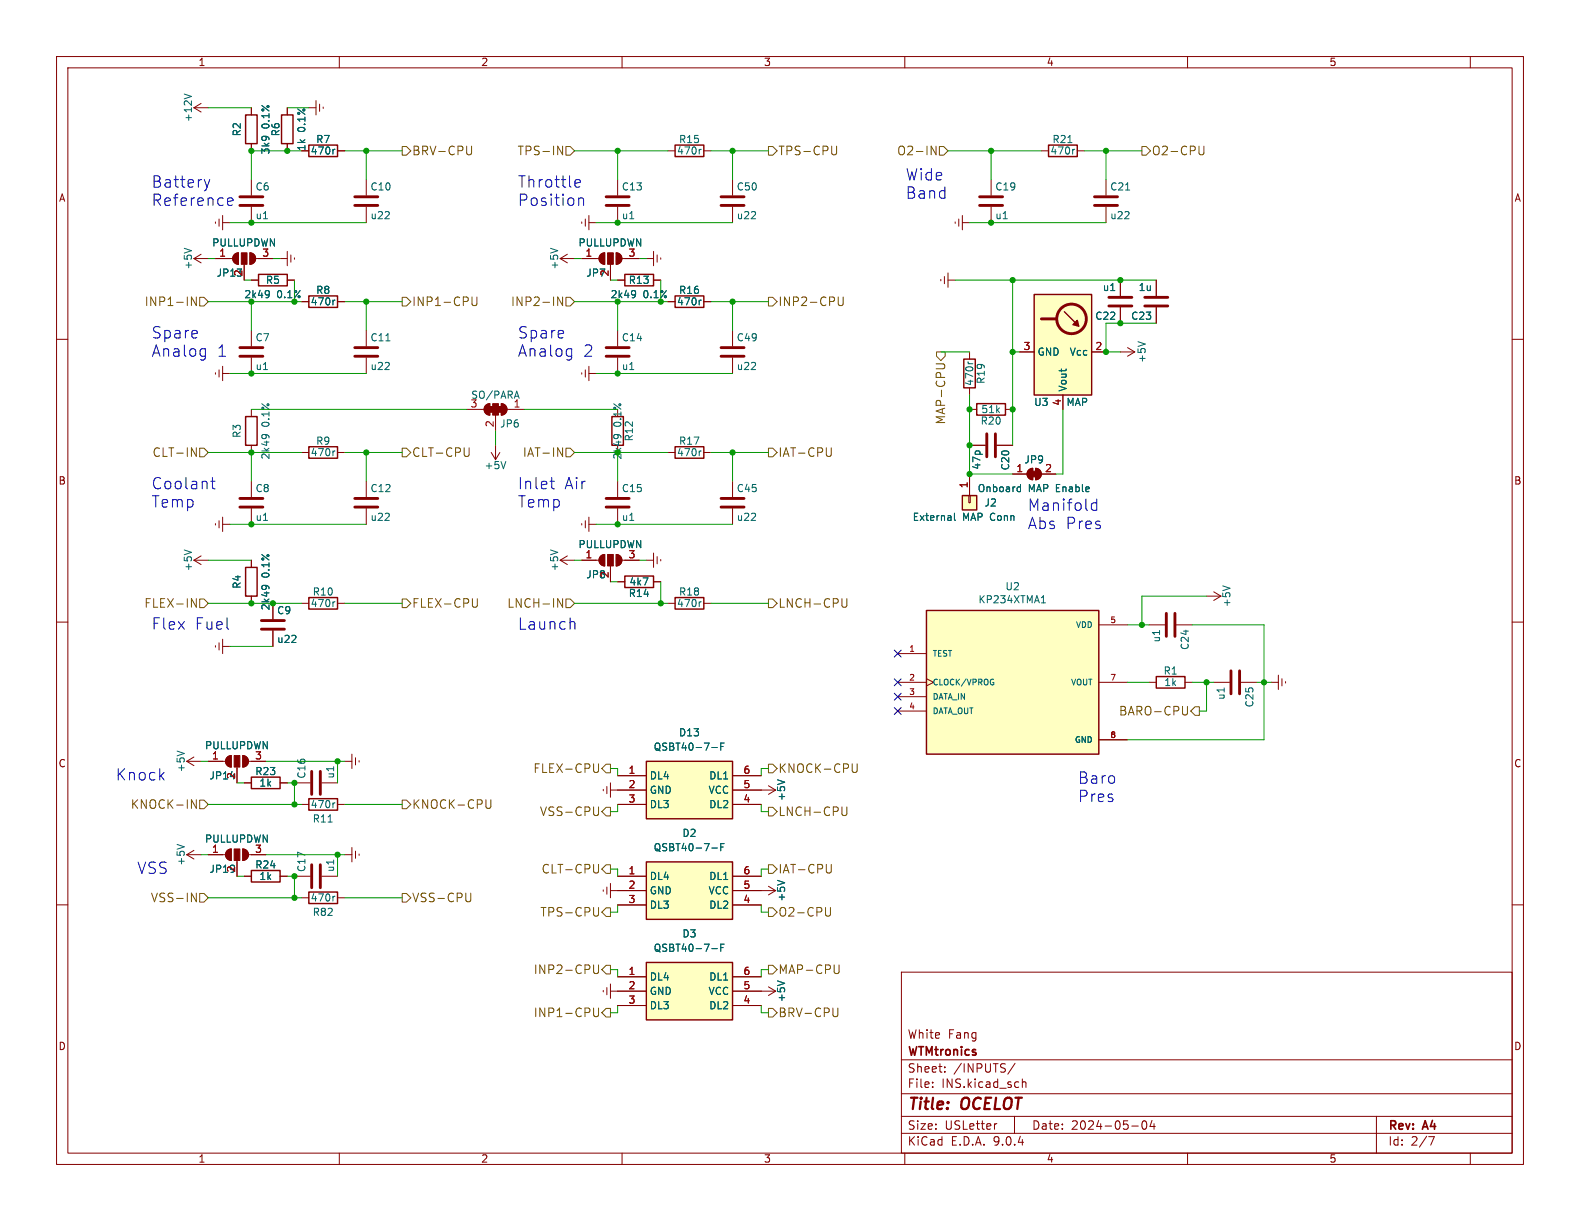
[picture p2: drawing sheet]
<svg xmlns="http://www.w3.org/2000/svg" width="279mm" height="216mm" viewBox="0 0 279 216" stroke-linecap="round" stroke-linejoin="round" font-family="sans-serif">
<g fill="none" stroke="#840000" stroke-width=".18">
<path d="M10 10h259.4v195.9h-259.4zM12 12h255.4v191.9h-255.4zM60 10v2M110 10v2M160 10v2M210 10v2M260 10v2M118.1 26.7h1.3M124.5 26.7h1.2M44.4 49.5h1.3M50.8 49.5h1.3M204.5 49.5v2.8"/>
<path d="M204.5 54.4v2.8M10 60h2M267.4 60h2M10 110h2M267.4 110h2M203.2 120.7h1.3M209.5 120.7h1.3M52.1 154.9h2.8M53.3 158.8h1.3M56.9 154.9h2.8M59.7 158.8h1.3M61 151.1h1.2"/>
<path d="M62.2 149.9v2.5M62.9 150.5v1.3M63.5 151v.3M10 160h2M159.4 171.9h108v32h-108zM267.4 160h2M159.4 197.4h108M159.4 193.4h108M159.4 187.4h108M164.9 192.1v.2M164.9 191.4v.1M167.1 189.4v.2"/>
<path d="M167.1 188.7v.1M176.3 198.7l-.3 .1M179.4 197.4v3M179.5 188l-1.3 1.9M180.8 190.8v1.5M180.8 191.4l.2-.1 .4 .1v.9M200.1 199.1h1.2M202.1 198.3l.2-.1a.81 .81 0 0 1 .6 .6 .81 .81 0 0 1-.3 .8l-.2 .1a.81 .81 0 0 1-.3-1.4zM203.7 198.1l-.3 1.1h.9M204.1 198.7v1M243.4 197.4v6.5M60 203.9v2"/>
<path d="M110 203.9v2M159.4 200.4h108M160 203.9v2M210 203.9v2M252.6 201h1l-.6 1.5M260 203.9v2"/>
</g>
<path d="M202.4 54.1h4.1M202.4 52.6h4.1M55.1 152.9v4.1M56.6 152.9v4.1" fill="none" stroke="#840000" stroke-width=".51"/>
<path d="M119.4 25.7h5.1v2h-5.1zM45.7 48.5h5.1v2h-5.1zM108.2 73.7h2v5h-2zM204.5 119.6h5v2.1h-5zM54.6 157.7h5.1v2.1h-5.1z" fill="none" stroke="#840000" stroke-width=".25"/>
<path d="M124 26.4l-.2 .1M47.4 51.4l.2 .1a1.07 1.07 0 0 1-.2 1M47.6 51.9l-.2 .3M109.1 76.8l.2 .3M109.7 77a.99 .99 0 0 0-1.1 0l-.1 .1M59.2 158.5h-.2" fill="none" stroke="#006464" stroke-width=".18"/>
<path d="M163.8 108h30.5v25.4h-30.5z" fill="#ffffc2"/>
<path d="M163.8 108h30.5v25.4h-30.5z" fill="none" stroke="#840000" stroke-width=".25"/>
<path d="M158.7 115.6h5.1M194.3 110.5h5.1M158.7 120.7h5.1M158.7 123.2h5.1M158.7 125.7h5.1M163.8 120l1.3 .7-1.3 .6M194.3 120.7h5.1M194.3 130.8h5.1" fill="none" stroke="#840000" stroke-width=".18"/>
<path d="M184.1 106.6h.8M184.4 105.5l.1-.2v1.3M175.5 120.7h.2v.3l-.2 .1M175.6 120.1h.1" fill="none" stroke="#006464" stroke-width=".18"/>
<path d="M170.2 87.6h2.5v2.6h-2.5z" fill="#ffffc2"/>
<path d="M170.2 87.6h2.5v2.6h-2.5zM54.6 141.2h5.1v2.1h-5.1z" fill="none" stroke="#840000" stroke-width=".25"/>
<path d="M171.3 87.6h.3v1.3h-.3zM171.4 83.8v3.8M179.1 83.8h2.5M181.9 83.1l.7-.3v2a1.02 1.02 0 0 1-.9-.6 1.02 1.02 0 0 1 .2-1.1zM183.1 82.8a1.02 1.02 0 0 1 1 1 1.02 1.02 0 0 1-1 1zM184.1 83.8h2.6M53.3 142.2h1.3M59.7 142.2h1.3" fill="none" stroke="#840000" stroke-width=".18"/>
<path d="M168.8 90.7v1.1l.2 .2M180.1 86.1l.4 .1M180.5 85.7v1.2M180.5 86.9h-.4M58 145.4h.8M59.2 142h-.2" fill="none" stroke="#006464" stroke-width=".18"/>
<g fill="#840000" stroke="#840000" stroke-width=".18">
<path d="M182.4 83.3h1v1h-1z"/>
<path d="M181.9 83.1l.7-.3v2a1.02 1.02 0 0 1-.9-.6 1.02 1.02 0 0 1 .2-1.1z"/>
<path d="M183.1 82.8a1.02 1.02 0 0 1 1 1 1.02 1.02 0 0 1-1 1z"/>
</g>
<path d="M114.3 152.4h15.2v10.2h-15.2z" fill="#ffffc2"/>
<path d="M119.4 79h5.1v2h-5.1zM114.3 152.4h15.2v10.2h-15.2z" fill="none" stroke="#840000" stroke-width=".25"/>
<g fill="none" stroke="#840000" stroke-width=".18">
<path d="M118.1 80h1.3M124.5 80h1.2M203.2 110.5h2.8M208 110.5h2.8M213.4 105.4h2.5M214.6 104.6l1.3 .8M215.9 105.4l-1.3 .8M109.2 154.9h5.1M109.2 157.5h5.1M129.5 154.9h5.1M129.5 157.5h5.1M109.2 160h5.1"/>
<path d="M129.5 160h5.1"/>
</g>
<path d="M124 79.7l-.2 .1M216.2 103.6l1.3 .4M125.9 150h.9M127.5 149.8h.4M128.1 149.2h-.6v1.2" fill="none" stroke="#006464" stroke-width=".18"/>
<path d="M206.2 108.5v4M207.8 108.5v4" fill="none" stroke="#840000" stroke-width=".51"/>
<path d="M114.3 134.6h15.2v10.2h-15.2z" fill="#ffffc2"/>
<path d="M114.3 134.6h15.2v10.2h-15.2z" fill="none" stroke="#840000" stroke-width=".25"/>
<g fill="none" stroke="#840000" stroke-width=".18">
<path d="M109.2 137.2h5.1M109.2 139.7h5.1M129.5 137.2h5.1M129.5 139.7h5.1M106.7 157.4v.2M107.3 156.8v1.3M107.9 157.5h1.3M107.9 156.2v2.6M109.2 142.2h5.1M129.5 142.2h5.1M106.7 175.1v.3M107.3 174.6v1.3"/>
<path d="M107.9 174v2.5M107.9 175.3h1.3"/>
</g>
<path d="M125.9 132.2h.9M127.5 132h.4M128.1 131.4h-.6v1.3" fill="none" stroke="#006464" stroke-width=".18"/>
<path d="M114.3 170.2h15.2v10.1h-15.2z" fill="#ffffc2"/>
<path d="M119.4 52.3h5.1v2.1h-5.1zM43.4 73.7h2.1v5h-2.1zM54.6 79h5.1v2h-5.1zM170.4 63.5h2.1v5.1h-2.1zM172.7 71.4h5.1v2h-5.1zM43.4 100.3h2.1v5.1h-2.1zM54.6 105.7h5.1v2h-5.1zM110.5 101.9h5.1v2h-5.1zM119.4 105.7h5.1v2h-5.1zM44.4 137.4h5.1v2h-5.1zM44.4 153.9h5.1v2.1h-5.1zM114.3 170.2h15.2v10.1h-15.2z" fill="none" stroke="#840000" stroke-width=".25"/>
<g fill="none" stroke="#840000" stroke-width=".18">
<path d="M102.9 39.2v.3M103.5 38.7v1.3M104.1 39.4h1.3M104.1 38.1v2.5M109.2 31.8v2.7M109.2 36.6v2.8M129.5 31.8v2.7M129.5 36.6v2.8M168.9 39.2v.3M169.5 38.7v1.3M170.2 39.4h1.2M170.2 38.1v2.5"/>
<path d="M34.3 45.7l1.3 .8M34.3 45.7h2.5M35.6 45l-1.3 .7M44.4 58.4v2.8M64.8 58.4v2.8M109.2 58.4v2.8M114.3 45.7h1.3M115.6 44.5v2.5M116.2 45.1v1.3M116.8 45.6v.2M118.1 53.3h1.3M124.5 53.3h1.2"/>
<path d="M129.5 58.4v2.8M166.4 49.4v.3M167 48.9v1.3M167.6 49.5h1.3M167.6 48.3v2.5M38.1 65.9v.3M38.7 65.4v1.3M39.4 64.8v2.5M39.4 66h1.2M44.4 63.2v2.8M44.4 72.4v1.3M44.4 78.7v1.3"/>
<path d="M64.8 63.2v2.8M82.5 72.4h3.1M85.9 71.7l.7-.3v2a1.02 1.02 0 0 1-.9-.6 1.02 1.02 0 0 1 .2-1.1zM87.6 73.4v2.8M87.6 78.7v2.6M88.6 71.4a1.02 1.02 0 0 1 1.1 1 1.02 1.02 0 0 1-1.1 1zM89.7 72.4h3M102.9 65.9v.3M103.5 65.4v1.3M104.1 64.8v2.5M104.1 66h1.3M109.2 63.2v2.8"/>
<path d="M129.5 63.2v2.8M171.4 72.4h1.3M171.4 78.7h2.8M171.4 62.2v1.3M171.4 68.6v1.3M176.3 78.7h2.8M177.8 72.4h1.3M34.3 99.1h2.5M34.3 99.1l1.3 .7M35.6 98.3l-1.3 .8M38.1 92.6v.2M38.7 92.1v1.2"/>
<path d="M39.4 91.4v2.6M39.4 92.7h1.2M44.4 85.1v2.8M44.4 89.9v2.8M44.4 99.1v1.2M53.3 80h1.3M59.7 80h1.3M64.8 85.1v2.8M64.8 89.9v2.8M86.9 80l.7 1.3M88.4 80l-.8 1.3M99.1 99.1l1.2 .7"/>
<path d="M99.1 99.1h2.5M100.3 98.3l-1.2 .8M102.9 99.1h3M102.9 92.6v.2M103.5 92.1v1.2M104.1 92.7h1.3M104.1 91.4v2.6M106.2 98.3l.7-.3v2.1a1.02 1.02 0 0 1-.9-.7 1.02 1.02 0 0 1 .2-1.1zM109 98a1.02 1.02 0 0 1 1 1.1 1.02 1.02 0 0 1-1 1zM110 99.1h3M114.3 99.1h1.3M115.6 97.8v2.5"/>
<path d="M116.2 98.4v1.3M116.8 98.9v.3M129.5 85.1v2.8M129.5 89.9v2.8M38.1 114.2v.2M38.7 113.7v1.2M39.4 114.3h1.2M39.4 113v2.6M44.4 105.4v1.3M53.3 106.7h1.3M59.7 106.7h1.3M107.9 100.1v2.8"/>
<path d="M109.2 102.9h1.3M115.6 102.9h1.2M118.1 106.7h1.3M124.5 106.7h1.2M226.1 119.4v2.5M33 134.6l1.3 .8M33 134.6h2.6M34.3 133.9l-1.3 .7M36.8 134.6h3.1M40.2 133.9l.7-.3v2a1.02 1.02 0 0 1-.9-.6 1.02 1.02 0 0 1 .2-1.1zM41.9 135.6v2.8M42.9 133.6a1.02 1.02 0 0 1 1 1 1.02 1.02 0 0 1-1 1z"/>
<path d="M43.2 138.4h1.2M43.9 134.6h3.1M49.5 138.4h1.3M106.7 139.6v.2M107.3 139.1v1.2M107.9 139.7h1.3M107.9 138.4v2.6M134.6 139.7h2.6M135.9 138.9l1.3 .8M137.2 139.7l-1.3 .8M214.6 120.7h2.8M219.5 120.7h2.7"/>
<path d="M224.8 120.7h1.3M226.7 120v1.3M227.3 120.5v.3M36.8 151.1h3.1M40.2 150.4l.7-.3v2a1.02 1.02 0 0 1-.9-.6 1.02 1.02 0 0 1 .2-1.1zM41.9 152.1v2.8M42.9 150.1a1.02 1.02 0 0 1 1 1 1.02 1.02 0 0 1-1 1zM43.2 154.9h1.2M43.9 151.1h3.1M49.5 154.9h1.3M134.6 157.5h2.6M135.9 156.7l1.3 .8"/>
<path d="M137.2 157.5l-1.3 .7M109.2 172.7h5.1M109.2 175.3h5.1M109.2 177.8h5.1M129.5 172.7h5.1M129.5 175.3h7.7M129.5 177.8h5.1M135.9 174.5l1.3 .8M137.2 175.3l-1.3 .7"/>
</g>
<g fill="none" stroke="#006464" stroke-width=".18">
<path d="M32.6 43.9l1.3 .4M124 53.1h-.2M46.8 76.8l.3 .3M47.4 77a.99 .99 0 0 0-1 0l-.1 .1M59.2 79.7l-.2 .1M68.2 60.3h.8M91.4 69.2l.4 1.2M171.2 64v.2M32.6 97.2l1.3 .5M89.4 81.6l-.4 1.3M97.4 97.2l1.2 .5M46.8 103.5l.3 .2"/>
<path d="M47.4 103.7a.99 .99 0 0 0-1-.1l-.1 .1M59.2 106.4l-.2 .1M124 106.4l-.2 .1M31.3 132.8l1.3 .4M137.5 137.9l1.3 .4M137.5 155.7l1.3 .4M125.9 167.7h.9M127.5 167.6h.4M128.1 166.9h-.6v1.3M137.5 173.4l1.3 .5"/>
</g>
<g fill="#840000" stroke="#840000" stroke-width=".18">
<path d="M88.1 71.9h.5v1h-.5z"/>
<path d="M88.6 71.4a1.02 1.02 0 0 1 1.1 1 1.02 1.02 0 0 1-1.1 1z"/>
<path d="M87.1 71.4h1v2h-1z"/>
<path d="M86.6 71.9h.5v1h-.5z"/>
<path d="M85.9 71.7l.7-.3v2a1.02 1.02 0 0 1-.9-.6 1.02 1.02 0 0 1 .2-1.1z"/>
<path d="M106.2 98.3l.7-.3v2.1a1.02 1.02 0 0 1-.9-.7 1.02 1.02 0 0 1 .2-1.1z"/>
<path d="M107.4 98h1.1v2.1h-1.1z"/>
<path d="M109 98a1.02 1.02 0 0 1 1 1.1 1.02 1.02 0 0 1-1 1z"/>
<path d="M40.2 150.4l.7-.3v2a1.02 1.02 0 0 1-.9-.6 1.02 1.02 0 0 1 .2-1.1z"/>
<path d="M41.4 150.1h1v2h-1z"/>
<path d="M42.9 150.1a1.02 1.02 0 0 1 1 1 1.02 1.02 0 0 1-1 1z"/>
<path d="M40.2 133.9l.7-.3v2a1.02 1.02 0 0 1-.9-.6 1.02 1.02 0 0 1 .2-1.1z"/>
<path d="M41.4 133.6h1v2h-1z"/>
<path d="M42.9 133.6a1.02 1.02 0 0 1 1 1 1.02 1.02 0 0 1-1 1z"/>
</g>
<g fill="none" stroke="#840000" stroke-width=".51">
<path d="M107.2 34.8h4.1M107.2 36.3h4.1M127.5 34.8h4.1M127.5 36.3h4.1M42.4 61.5h4.1M42.4 63h4.1M62.7 61.5h4.1M62.7 63h4.1M107.2 61.5h4.1M107.2 63h4.1M127.5 61.5h4.1M127.5 63h4.1"/>
<path d="M174.5 76.7v4.1M176 76.7v4.1M42.4 88.1h4.1M42.4 89.7h4.1M62.7 88.1h4.1M62.7 89.7h4.1M127.5 88.1h4.1M127.5 89.7h4.1M217.7 118.6v4.1M219.2 118.6v4.1"/>
</g>
<path d="M182.9 52.1h10.1v17.8h-10.1z" fill="#ffffc2"/>
<path d="M43.4 20.3h2.1v5.1h-2.1zM49.8 20.3h2v5.1h-2zM54.6 25.7h5.1v2h-5.1zM185.4 25.7h5.1v2h-5.1zM54.6 52.3h5.1v2.1h-5.1zM110.5 48.5h5.1v2h-5.1zM182.9 52.1h10.1v17.8h-10.1zM188.2 55.1l2.6 2.6" fill="none" stroke="#840000" stroke-width=".25"/>
<g fill="none" stroke="#840000" stroke-width=".51">
<path d="M42.4 34.8h4.1M42.4 36.3h4.1M62.7 34.8h4.1M62.7 36.3h4.1M173.2 34.8h4.1M173.2 36.3h4.1M193.5 34.8h4.1M193.5 36.3h4.1M184.1 56.4h2.6M196.1 54.1h4.1M196.1 52.6h4.1M107.2 88.1h4.1"/>
<path d="M107.2 89.7h4.1M46.2 109.7h4.1M46.2 111.3h4.1M55.1 136.4v4.1M56.6 136.4v4.1"/>
<circle cx="189.5" cy="56.4" r="2.62"/>
</g>
<path d="M189.7 57.4l.8-.8 .3 1.1z" fill="#840000" stroke="#840000" stroke-width=".25"/>
<g fill="none" stroke="#840000" stroke-width=".18">
<path d="M34.3 19.1l1.3 .7M34.3 19.1h2.5M35.6 18.3l-1.3 .8M44.4 19.1v1.2M50.8 19.1v1.2M54.6 19.1h1.3M55.9 17.8v2.5M56.5 18.4v1.3M57.1 18.9v.3M38.1 39.2v.3M38.7 38.7v1.3M39.4 39.4h1.2"/>
<path d="M39.4 38.1v2.5M44.4 25.4v1.3M44.4 31.8v2.7M44.4 36.6v2.8M50.8 25.4v1.3M59.7 26.7h1.3M64.8 31.8v2.7M64.8 36.6v2.8M175.3 31.8v2.7M175.3 36.6v2.8M184.1 26.7h1.3M190.5 26.7h1.3"/>
<path d="M195.6 31.8v2.7M195.6 36.6v2.8M38.1 45.7h3M41.4 45l.8-.3v2a1.02 1.02 0 0 1-1-.6 1.02 1.02 0 0 1 .2-1.1zM43.2 46.7v2.8M44.2 44.7a1.02 1.02 0 0 1 1 1 1.02 1.02 0 0 1-1 1zM44.4 49.5h1.3M45.2 45.7h3.1M49.5 45.7h1.3M50.8 49.5h1.3M50.8 44.5v2.5M51.4 45.1v1.3"/>
<path d="M52.1 45.6v.2M53.3 53.3h1.3M59.7 53.3h1.3M99.1 45.7h2.5M99.1 45.7l1.2 .8M100.3 45l-1.2 .7M102.9 45.7h3M106.2 45l.7-.3v2a1.02 1.02 0 0 1-.9-.6 1.02 1.02 0 0 1 .2-1.1zM107.9 46.7v2.8M109 44.7a1.02 1.02 0 0 1 1 1 1.02 1.02 0 0 1-1 1zM109.2 49.5h1.3M110 45.7h3"/>
<path d="M115.6 49.5h1.2M118.1 53.3h1.3M124.5 53.3h1.2M198.1 49.5v2.8M198.1 54.4v2.8M204.5 49.5v2.8M204.5 54.4v2.8M171.4 78.7h2.8M176.3 78.7h2.8M180.3 62.2h2.6M188 69.9v2.5M193 62.2h2.6"/>
<path d="M198.1 62.2h2.6M199.4 61.5l1.3 .7M200.7 62.2l-1.3 .8M44.4 99.1v1.2M102.9 99.1h2.5M109.2 85.1v2.8M109.2 89.9v2.8M110.5 99.1h2.5M171.4 83.8v3.8M179.1 83.8h2.5M184.1 83.8h2.6M44.4 105.4v1.3"/>
<path d="M48.3 106.7v2.8M48.3 111.5v2.8M107.9 100.3v2.6M109.2 102.9h1.3M115.6 102.9h1.2M36.8 134.6h2.6M41.9 135.9v2.5M43.2 138.4h1.2M44.4 134.6h2.6M49.5 138.4h1.3M52.1 138.4h2.8M56.9 138.4h2.8"/>
<path d="M61 134.6h1.2M62.2 133.4v2.5M62.9 134v1.3M63.5 134.5v.2M109.2 137.2h5.1M109.2 139.7h5.1M129.5 137.2h5.1M129.5 139.7h5.1M33 151.1l1.3 .8M33 151.1h2.6M34.3 150.4l-1.3 .7M36.8 151.1h2.6"/>
<path d="M41.9 152.4v2.5M43.2 154.9h1.2M44.4 151.1h2.6M49.5 154.9h1.3M109.2 154.9h5.1M109.2 142.2h5.1M109.2 157.5h5.1M129.5 154.9h5.1M129.5 142.2h5.1M129.5 157.5h5.1M109.2 172.7h5.1M109.2 175.3h5.1"/>
<path d="M109.2 177.8h5.1M109.2 160h5.1M129.5 172.7h5.1M129.5 175.3h5.1M129.5 177.8h5.1M129.5 160h5.1"/>
</g>
<g fill="none" stroke="#006464" stroke-width=".18">
<path d="M32.6 16.6l1.3 .5M59.2 26.4l-.2 .1M188.8 25.2h.8M190 26.4l-.2 .1M199 33.6h.8M47.4 51.4l.2 .1a1.07 1.07 0 0 1-.2 1M47.6 51.9l-.2 .3M59.2 53.1h-.2M97.4 43.9l1.2 .4M112.2 51.4l.1 .1a1.07 1.07 0 0 1-.1 1M112.4 51.9l-.2 .3M124 53.1h-.2"/>
<path d="M201.2 60.4l1.3 .4M168.8 90.7v1.1l.2 .2M180.1 86.1l.4 .1M180.5 85.7v1.2M180.5 86.9h-.4M46.8 103.5l.3 .2M47.4 103.7a.99 .99 0 0 0-1-.1l-.1 .1M125.9 132.2h.9M127.5 132h.4M128.1 131.4h-.6v1.3M137.5 137.9l1.3 .4M31.3 149.3l1.3 .4"/>
<path d="M125.9 150h.9M127.5 149.8h.4M128.1 149.2h-.6v1.2M137.5 155.7l1.3 .4M125.9 167.7h.9M127.5 167.6h.4M128.1 166.9h-.6v1.3M137.5 173.4l1.3 .5"/>
</g>
<g fill="#840000" stroke="#840000" stroke-width=".18">
<path d="M106.2 45l.7-.3v2a1.02 1.02 0 0 1-.9-.6 1.02 1.02 0 0 1 .2-1.1z"/>
<path d="M107.4 44.7h1.1v2h-1.1z"/>
<path d="M109 44.7a1.02 1.02 0 0 1 1 1 1.02 1.02 0 0 1-1 1z"/>
<path d="M41.4 45l.8-.3v2a1.02 1.02 0 0 1-1-.6 1.02 1.02 0 0 1 .2-1.1z"/>
<path d="M42.7 44.7h1v2h-1z"/>
<path d="M44.2 44.7a1.02 1.02 0 0 1 1 1 1.02 1.02 0 0 1-1 1z"/>
</g>
<g fill="none" stroke="#725600" stroke-width=".18">
<path d="M71.1 25.9h.8l.7 .8-.7 .7h-.8zM83.4 25.8v1.3l-.2 .2-.4 .1M98.6 25.8l.9 1.6v-1.6M100.1 25.9h.7l.8 .8-.8 .7h-.7zM135.9 25.9h.8l.7 .8-.7 .7h-.8zM147.9 25.8v1.3l-.1 .2-.4 .1M164.7 25.8l.8 1.6v-1.6M166.1 25.9h.8l.7 .8-.7 .7h-.8zM201.9 25.9h.8l.8 .8-.8 .7h-.8zM212.9 25.8v1.3l-.3 .3-.4-.1M34.7 52.5v1.5l-.8-1.5v1.5M35.3 52.6h.8l.7 .7-.7 .8h-.8z"/>
<path d="M71.1 52.6h.8l.7 .7-.7 .8h-.8zM83.5 52.5v1.2l.3 .3h.4l.1-.3v-1.2M99.5 52.5v1.5l-.9-1.5v1.5M100.1 52.6h.7l.8 .7-.8 .8h-.7zM135.9 52.6h.8l.7 .7-.7 .8h-.8zM148.2 52.5v1.2l.3 .3h.5l.1-.3v-1.2M33.9 79.2l.8 1.5v-1.5M35.3 79.2h.8l.7 .8-.7 .8h-.8zM71.1 79.2h.8l.7 .8-.7 .8h-.8zM83 79.2v1.2l-.2 .2-.4 .1M98.6 79.2l.9 1.5v-1.5M100.1 79.2h.7l.8 .8-.8 .8h-.7z"/>
<path d="M135.9 79.2h.8l.7 .8-.7 .8h-.8zM147 79.2v1.2l-.1 .2-.5 .1M165.5 64.3h1.3l.2 .2 .1 .4M165.6 62.2h1.5v.8l-.7 .8-.8-.8zM33.9 105.9l.8 1.5v-1.5M35.3 105.9h.8l.7 .8-.7 .7h-.8zM71.1 105.9h.8l.7 .8-.7 .7h-.8zM84.4 105.9v1.2l-.1 .2-.5 .1M98.6 105.9l.9 1.5v-1.5M100.1 105.9h.7l.8 .8-.8 .7h-.7zM135.9 105.9h.8l.7 .8-.7 .7h-.8zM149.8 105.9l-.1 1.3-.2 .2-.5-.1"/>
<path d="M105.8 135.1v1.2l-.1 .2-.4 .1M107.2 135.1h.7v1.6h-.7l-.8-.8zM135.9 135.1h.8l.7 .8-.7 .8h-.8zM151.6 135.1v1.2l-.3 .3-.5-.1M210 124.9v1.2l-.2 .3h-.4M211.3 125h.8v1.5h-.8l-.7-.8zM33.9 141.4l.8 1.5v-1.5M33.9 157.9l.8 1.5v-1.5M35.3 158h.8l.7 .8-.7 .7h-.8zM35.3 141.5h.8l.7 .7-.7 .8h-.8zM71.1 141.5h.8l.7 .7-.7 .8h-.8zM71.1 158h.8l.7 .8-.7 .7h-.8z"/>
<path d="M83.2 157.9v1.3l-.1 .2h-.4M86.8 141.4v1.2l-.3 .3h-.4M105.8 142.7v1.2l-.1 .2-.4 .1M105.8 152.8v1.3l-.1 .2-.4 .1M107.2 152.9h.7v1.5h-.7l-.8-.7zM107.2 142.7h.7v1.6h-.7l-.8-.8zM135.9 152.9h.8l.7 .8-.7 .7h-.8zM135.9 142.7h.8l.7 .8-.7 .8h-.8zM147 152.8v1.3l-.1 .2-.5 .1M149.8 142.7v1.2l-.3 .3-.5-.1M105 170.6v1.3l.3 .2h.4l.1-.2v-1.3M105 178.2v1.3l.3 .3 .4-.1 .1-.2v-1.3"/>
<path d="M105.8 160.5v1.2l-.1 .2-.4 .1M107.2 170.7h.7v1.5h-.7l-.8-.7zM107.2 178.3h.7v1.5h-.7l-.8-.7zM107.2 160.5h.7v1.6h-.7l-.8-.8zM135.9 160.5h.8l.7 .8-.7 .8h-.8zM135.9 170.7h.8l.7 .8-.7 .7h-.8zM135.9 178.3h.8l.7 .8-.7 .7h-.8zM146.9 160.5v1.2l-.3 .3-.5-.1M148.2 178.2v1.3l-.2 .2-.4 .1M148.4 170.6v1.3l-.2 .2h-.4"/>
</g>
<g fill="none" stroke="#009600" stroke-width=".18">
<path d="M36.8 19.1h7.6M50.8 19.1h3.8M40.6 39.4h24.2M53.3 26.7h-8.9v5.1M61 26.7h10.1M64.8 26.7v5.1M101.6 26.7h16.5M105.4 39.4h24.1M109.2 26.7v5.1M125.7 26.7h10.2M129.5 26.7v5.1M167.6 26.7h16.5"/>
<path d="M171.4 39.4h24.2M175.3 26.7v5.1M191.8 26.7h10.1M195.6 26.7v5.1M36.8 45.7h1.3M43.2 49.5h1.2M44.4 53.3v5.1M48.3 45.7h1.2M52.1 49.5v3.8h-15.3M61 53.3h10.1M64.8 53.3v5.1M101.6 45.7h1.3"/>
<path d="M107.9 49.5h1.3M109.2 53.3v5.1M113 45.7h1.3M116.8 49.5v3.8h-15.2M125.7 53.3h10.2M129.5 53.3v5.1M168.9 49.5h35.6M179.1 49.5v29.2M204.5 57.2h-8.9v5h2.5M40.6 66h24.2M44.4 72.4h38.1M87.6 76.2v2.5"/>
<path d="M92.7 72.4h16.5M105.4 66h24.1M166.4 62.2h5M171.4 69.9v13.9h7.7M179.1 62.2h1.2M188 72.4v11.4h-1.3M36.8 80h16.5M36.8 99.1h7.6M40.6 92.7h24.2M44.4 80v5.1M61 80h10.1M64.8 80v5.1"/>
<path d="M101.6 80h16.5M101.6 99.1h1.3M105.4 92.7h24.1M109.2 80v5.1M113 99.1h1.3M125.7 80h10.2M129.5 80v5.1M36.8 106.7h16.5M40.6 114.3h7.7M61 106.7h10.1M101.6 106.7h16.5M107.9 102.9h1.3"/>
<path d="M116.8 102.9v3.8M125.7 106.7h10.2M199.4 110.5h3.8M210.8 110.5h12.7v20.3h-24.1M213.4 105.4h-11.5v5.1M35.6 134.6h1.2M41.9 138.4h1.3M47 134.6h14M50.8 138.4h1.3v3.8M59.7 134.6v3.8M107.9 135.9h1.3v1.3M135.9 135.9h-1.3v1.3"/>
<path d="M199.4 120.7h3.8M210.8 120.7h3.8M213.4 120.7v5h-1.3M222.2 120.7h2.6M35.6 151.1h1.2M36.8 158.8h16.5M36.8 142.2h16.5M41.9 154.9h1.3M47 151.1h14M50.8 154.9h1.3v3.9M59.7 151.1v3.8M61 158.8h10.1"/>
<path d="M61 142.2h10.1M107.9 153.7h1.3v1.2M109.2 142.2v1.3h-1.3M134.6 142.2v1.3h1.3M135.9 153.7h-1.3v1.2M107.9 171.5h1.3v1.2M109.2 160v1.3h-1.3M109.2 177.8v1.3h-1.3M134.6 160v1.3h1.3M134.6 177.8v1.3h1.3M135.9 171.5h-1.3v1.2"/>
</g>
<path d="M158.1 115l1.3 1.2M159.4 115l-1.3 1.2M158.1 122.6l1.3 1.2M158.1 120l1.3 1.3M158.1 125.1l1.3 1.2M159.4 122.6l-1.3 1.2M159.4 120l-1.3 1.3M159.4 125.1l-1.3 1.2" fill="none" stroke="#000084" stroke-width=".18"/>
<g fill="none" stroke="#0000c2" stroke-width=".18">
<path d="M36.1 31.8l.5 1.3M36.6 33.1l-.2 .5M37.1 31.8l-.5 1.3M40.3 36.2l.2 .1 .6-.1M40.3 35.1l.6-.1 .2 .1 .1 .4-1 .2M101.8 33l.2 .1 .5-.1M101.8 31.9l.5-.1 .2 .1 .1 .3-.9 .2M102.3 35.2a.5 .5 0 0 1 .9 .1v1M102.3 35v1.3M36.1 61.7l.2 .1M36.3 61.7v1.6l-.2 .3M36.3 62.9l-.2 .1"/>
<path d="M100.9 61.7l.2 .1M101.1 61.7v1.6l-.2 .3M101.1 62.9l-.2 .1M37.3 85.1h.7M37.6 84.4v1.7l.1 .2 .3 .1M97.3 85.1h.7M97.6 86.1l.1 .2 .3 .1M193 89.9l.4 .3h.5M193.9 88.2v2M193.9 89l-.5-.1-.4 .4M101.4 109.9l.3 .3v1.1"/>
</g>
<g fill="#009600" stroke="#009600" stroke-width=".18">
<circle cx="213.4" cy="120.7" r=".46"/>
<circle cx="201.9" cy="110.5" r=".46"/>
<circle cx="223.5" cy="120.7" r=".46"/>
<circle cx="116.8" cy="106.7" r=".46"/>
<circle cx="129.5" cy="80" r=".46"/>
<circle cx="179.1" cy="62.2" r=".46"/>
<circle cx="195.6" cy="62.2" r=".46"/>
<circle cx="198.1" cy="49.5" r=".46"/>
<circle cx="198.1" cy="57.2" r=".46"/>
<circle cx="195.6" cy="26.7" r=".46"/>
<circle cx="175.3" cy="39.4" r=".46"/>
<circle cx="175.3" cy="26.7" r=".46"/>
<circle cx="179.1" cy="49.5" r=".46"/>
<circle cx="109.2" cy="92.7" r=".46"/>
<circle cx="129.5" cy="53.3" r=".46"/>
<circle cx="171.4" cy="83.8" r=".46"/>
<circle cx="171.4" cy="78.7" r=".46"/>
<circle cx="129.5" cy="26.7" r=".46"/>
<circle cx="179.1" cy="72.4" r=".46"/>
<circle cx="171.4" cy="72.4" r=".46"/>
<circle cx="109.2" cy="53.3" r=".46"/>
<circle cx="109.2" cy="66" r=".46"/>
<circle cx="116.8" cy="53.3" r=".46"/>
<circle cx="109.2" cy="26.7" r=".46"/>
<circle cx="109.2" cy="39.4" r=".46"/>
<circle cx="59.7" cy="134.6" r=".46"/>
<circle cx="52.1" cy="142.2" r=".46"/>
<circle cx="44.4" cy="106.7" r=".46"/>
<circle cx="48.3" cy="106.7" r=".46"/>
<circle cx="52.1" cy="154.9" r=".46"/>
<circle cx="44.4" cy="66" r=".46"/>
<circle cx="44.4" cy="53.3" r=".46"/>
<circle cx="44.4" cy="80" r=".46"/>
<circle cx="44.4" cy="92.7" r=".46"/>
<circle cx="64.8" cy="80" r=".46"/>
<circle cx="52.1" cy="138.4" r=".46"/>
<circle cx="59.7" cy="151.1" r=".46"/>
<circle cx="52.1" cy="158.8" r=".46"/>
<circle cx="52.1" cy="53.3" r=".46"/>
<circle cx="64.8" cy="26.7" r=".46"/>
<circle cx="44.4" cy="39.4" r=".46"/>
<circle cx="64.8" cy="53.3" r=".46"/>
<circle cx="50.8" cy="26.7" r=".46"/>
<circle cx="44.4" cy="26.7" r=".46"/>
</g>
<g font-size="2.8" fill="#0000c2">
<text x="26.7" y="33.3">Battery</text>
<text x="91.4" y="33.3">Throttle</text>
<text x="160" y="32.1">Wide</text>
<text x="160" y="35.3">Band</text>
<text x="26.7" y="36.6">Reference</text>
<text x="91.4" y="36.6">Position</text>
<text x="26.7" y="60">Spare</text>
<text x="26.7" y="63.3">Analog</text>
<text x="38.3" y="63.3">1</text>
<text x="91.4" y="60">Spare</text>
<text x="91.4" y="63.3">Analog</text>
<text x="103.1" y="63.3">2</text>
<text x="26.7" y="86.7">Coolant</text>
<text x="26.7" y="89.9">Temp</text>
<text x="91.4" y="86.7">Inlet</text>
<text x="91.4" y="89.9">Temp</text>
<text x="99.7" y="86.7">Air</text>
<text x="181.6" y="90.5">Manifold</text>
<text x="181.6" y="93.7">Abs Pres</text>
<text x="26.7" y="111.5">Flex</text>
<text x="34.4" y="111.5">Fuel</text>
<text x="91.4" y="111.5">Launch</text>
<text x="20.3" y="138.2">Knock</text>
<text x="190.5" y="138.8">Baro</text>
<text x="190.5" y="142">Pres</text>
<text x="24.1" y="154.7">VSS</text>
</g>
<g font-size="2.8" fill="#840000">
<text x="160.4" y="196.8">Title:</text>
<text x="170.1" y="196.8">OCELOT</text>
</g>
<g font-size="2.1" fill="#725600">
<text x="72.8" y="27.7">BRV-CPU</text>
<text x="91.5" y="27.7">TPS-IN</text>
<text x="137.5" y="27.7">TPS-CPU</text>
<text x="158.6" y="27.7">O2-IN</text>
<text x="203.6" y="27.7">O2-CPU</text>
<text x="25.5" y="54.3">INP1-IN</text>
<text x="72.8" y="54.3">INP1-CPU</text>
<text x="90.3" y="54.3">INP2-IN</text>
<text x="137.5" y="54.3">INP2-CPU</text>
<text x="167.4" y="75.1" transform="rotate(-90 167.4 75.1)">MAP-CPU</text>
<text x="26.9" y="81">CLT-IN</text>
<text x="72.8" y="81">CLT-CPU</text>
<text x="92.4" y="81">IAT-IN</text>
<text x="137.5" y="81">IAT-CPU</text>
<text x="25.5" y="107.7">FLEX-IN</text>
<text x="72.8" y="107.7">FLEX-CPU</text>
<text x="89.6" y="107.7">LNCH-IN</text>
<text x="137.5" y="107.7">LNCH-CPU</text>
<text x="197.8" y="126.7">BARO-CPU</text>
<text x="94.2" y="136.9">FLEX-CPU</text>
<text x="137.5" y="136.9">KNOCK-CPU</text>
<text x="23.1" y="143.2">KNOCK-IN</text>
<text x="72.8" y="143.2">KNOCK-CPU</text>
<text x="95.4" y="144.5">VSS-CPU</text>
<text x="137.5" y="144.5">LNCH-CPU</text>
<text x="95.7" y="154.7">CLT-CPU</text>
<text x="137.5" y="154.7">IAT-CPU</text>
<text x="26.6" y="159.7">VSS-IN</text>
<text x="72.8" y="159.7">VSS-CPU</text>
<text x="95.5" y="162.3">TPS-CPU</text>
<text x="137.5" y="162.3">O2-CPU</text>
<text x="94.3" y="172.4">INP2-CPU</text>
<text x="137.5" y="172.4">MAP-CPU</text>
<text x="94.3" y="180.1">INP1-CPU</text>
<text x="137.5" y="180.1">BRV-CPU</text>
</g>
<g font-size="2.1" fill="#840000">
<text x="160.4" y="183.9">White</text>
<text x="167.6" y="183.9">Fang</text>
<text x="160.4" y="189.9">Sheet:</text>
<text x="160.4" y="187.1">WTMtronics</text>
<text x="168.6" y="189.9">/INPUTS/</text>
<text x="160.4" y="192.6">File:</text>
<text x="166.5" y="192.6">INS.kicad_sch</text>
<text x="160.4" y="202.8">KiCad</text>
<text x="160.4" y="200">Size:</text>
<text x="167.1" y="200">USLetter</text>
<text x="168.1" y="202.8">E.D.A.</text>
<text x="175.7" y="202.8">9.0.4</text>
<text x="182.4" y="200">Date:</text>
<text x="189.4" y="200">2024-05-04</text>
<text x="245.4" y="200.2">Rev:</text>
<text x="245.4" y="202.8">Id:</text>
<text x="249.5" y="202.8">2/7</text>
<text x="251.8" y="200.2">A4</text>
</g>
<g font-size="1.8" fill="#840000">
<text x="35" y="11.9">1</text>
<text x="85" y="11.9">2</text>
<text x="135" y="11.9">3</text>
<text x="185" y="11.9">4</text>
<text x="235" y="11.9">5</text>
<text x="54.2" y="26.8" transform="rotate(-90 54.2 26.8)">1k</text>
<text x="10.3" y="35.9">A</text>
<text x="267.7" y="35.9">A</text>
<text x="10.3" y="85.9">B</text>
<text x="267.7" y="85.9">B</text>
<text x="10.3" y="135.9">C</text>
<text x="267.7" y="135.9">C</text>
<text x="10.3" y="185.9">D</text>
<text x="267.7" y="185.9">D</text>
<text x="35" y="205.8">1</text>
<text x="85" y="205.8">2</text>
<text x="135" y="205.8">3</text>
<text x="185" y="205.8">4</text>
<text x="235" y="205.8">5</text>
</g>
<g font-size="1.8" fill="#006464">
<text x="34.1" y="21.7" transform="rotate(-90 34.1 21.7)">+12V</text>
<text x="47.9" y="22.8" transform="rotate(-90 47.9 22.8)">0.1%</text>
<text x="54.2" y="23.4" transform="rotate(-90 54.2 23.4)">0.1%</text>
<text x="42.8" y="24.2" transform="rotate(-90 42.8 24.2)">R2</text>
<text x="47.9" y="27.4" transform="rotate(-90 47.9 27.4)">3k9</text>
<text x="49.6" y="24.2" transform="rotate(-90 49.6 24.2)">R6</text>
<text x="54.8" y="27.5">470r</text>
<text x="55.8" y="25.5">R7</text>
<text x="119.6" y="27.5">470r</text>
<text x="120" y="25.5">R15</text>
<text x="185.7" y="27.5">470r</text>
<text x="186" y="25.5">R21</text>
<text x="45.1" y="33.9">C6</text>
<text x="65.4" y="33.9">C10</text>
<text x="109.9" y="33.9">C13</text>
<text x="130.2" y="33.9">C50</text>
<text x="175.9" y="33.9">C19</text>
<text x="196.2" y="33.9">C21</text>
<text x="45.1" y="39">u1</text>
<text x="65.4" y="39">u22</text>
<text x="109.9" y="39">u1</text>
<text x="130.2" y="39">u22</text>
<text x="175.9" y="39">u1</text>
<text x="196.2" y="39">u22</text>
<text x="34.1" y="47.8" transform="rotate(-90 34.1 47.8)">+5V</text>
<text x="37.4" y="43.8">PULLUPDWN</text>
<text x="98.9" y="47.8" transform="rotate(-90 98.9 47.8)">+5V</text>
<text x="102.2" y="43.8">PULLUPDWN</text>
<text x="38.2" y="49.1">JP13</text>
<text x="43.1" y="52.9">2k49</text>
<text x="46.9" y="50.4">R5</text>
<text x="48.9" y="52.9">0.1%</text>
<text x="55.8" y="52.2">R8</text>
<text x="103.6" y="49.1">JP7</text>
<text x="107.9" y="52.9">2k49</text>
<text x="111.1" y="50.4">R13</text>
<text x="113.7" y="52.9">0.1%</text>
<text x="120" y="52.2">R16</text>
<text x="194.9" y="51.7">u1</text>
<text x="201.3" y="51.7">1u</text>
<text x="54.8" y="54.2">470r</text>
<text x="119.6" y="54.2">470r</text>
<text x="193.6" y="56.7">C22</text>
<text x="199.9" y="56.7">C23</text>
<text x="45.1" y="60.6">C7</text>
<text x="45.1" y="65.6">u1</text>
<text x="65.4" y="60.6">C11</text>
<text x="65.4" y="65.6">u22</text>
<text x="109.9" y="65.6">u1</text>
<text x="109.9" y="60.6">C14</text>
<text x="130.2" y="60.6">C49</text>
<text x="130.2" y="65.6">u22</text>
<text x="183.4" y="63.1">GND</text>
<text x="189.1" y="63.1">Vcc</text>
<text x="202.8" y="64.3" transform="rotate(-90 202.8 64.3)">+5V</text>
<text x="83.2" y="70.7">SO/PARA</text>
<text x="172.3" y="68.3" transform="rotate(-90 172.3 68.3)">470r</text>
<text x="174.3" y="68" transform="rotate(-90 174.3 68)">R19</text>
<text x="182.8" y="72">U3</text>
<text x="188.5" y="72">MAP</text>
<text x="188.8" y="69.3" transform="rotate(-90 188.8 69.3)">Vout</text>
<text x="42.8" y="77.5" transform="rotate(-90 42.8 77.5)">R3</text>
<text x="47.9" y="75.5" transform="rotate(-90 47.9 75.5)">0.1%</text>
<text x="83.1" y="72.1">3</text>
<text x="88.3" y="75.8">JP6</text>
<text x="110.1" y="75.5" transform="rotate(-90 110.1 75.5)">0.1%</text>
<text x="173.3" y="75.3">R20</text>
<text x="173.4" y="73.3">51k</text>
<text x="47.9" y="81.4" transform="rotate(-90 47.9 81.4)">2k49</text>
<text x="54.8" y="80.9">470r</text>
<text x="55.8" y="78.8">R9</text>
<text x="85.6" y="83.2">+5V</text>
<text x="112.1" y="78.1" transform="rotate(-90 112.1 78.1)">R12</text>
<text x="119.6" y="80.9">470r</text>
<text x="120" y="78.8">R17</text>
<text x="173.6" y="83.2" transform="rotate(-90 173.6 83.2)">47p</text>
<text x="178.7" y="83.3" transform="rotate(-90 178.7 83.3)">C20</text>
<text x="181.1" y="82.1">JP9</text>
<text x="45.1" y="87.2">C8</text>
<text x="65.4" y="87.2">C12</text>
<text x="109.9" y="87.2">C15</text>
<text x="130.2" y="87.2">C45</text>
<text x="172.8" y="87.2">Onboard</text>
<text x="174" y="89.8">J2</text>
<text x="181.8" y="87.2">MAP Enable</text>
<text x="45.1" y="92.3">u1</text>
<text x="65.4" y="92.3">u22</text>
<text x="109.9" y="92.3">u1</text>
<text x="130.2" y="92.3">u22</text>
<text x="161.3" y="92.3">External</text>
<text x="170.2" y="92.3">MAP Conn</text>
<text x="34.1" y="101.1" transform="rotate(-90 34.1 101.1)">+5V</text>
<text x="98.9" y="101.1" transform="rotate(-90 98.9 101.1)">+5V</text>
<text x="102.2" y="97.1">PULLUPDWN</text>
<text x="42.8" y="104.2" transform="rotate(-90 42.8 104.2)">R4</text>
<text x="47.9" y="102.2" transform="rotate(-90 47.9 102.2)">0.1%</text>
<text x="54.8" y="107.5">470r</text>
<text x="55.2" y="105.5">R10</text>
<text x="103.6" y="102.5">JP8</text>
<text x="111.1" y="105.8">R14</text>
<text x="111.2" y="103.7">4k7</text>
<text x="119.6" y="107.5">470r</text>
<text x="120" y="105.5">R18</text>
<text x="172.9" y="106.9">KP234XTMA1</text>
<text x="177.7" y="104.6">U2</text>
<text x="217.8" y="107.4" transform="rotate(-90 217.8 107.4)">+5V</text>
<text x="47.9" y="108" transform="rotate(-90 47.9 108)">2k49</text>
<text x="48.9" y="108.8">C9</text>
<text x="48.9" y="113.9">u22</text>
<text x="205.3" y="113.7" transform="rotate(-90 205.3 113.7)">u1</text>
<text x="205.7" y="119.5">R1</text>
<text x="210.4" y="115" transform="rotate(-90 210.4 115)">C24</text>
<text x="205.8" y="121.5">1k</text>
<text x="216.8" y="123.9" transform="rotate(-90 216.8 123.9)">u1</text>
<text x="221.8" y="125.2" transform="rotate(-90 221.8 125.2)">C25</text>
<text x="120" y="130.4">D13</text>
<text x="32.9" y="136.7" transform="rotate(-90 32.9 136.7)">+5V</text>
<text x="36.2" y="132.7">PULLUPDWN</text>
<text x="45" y="137.3">R23</text>
<text x="54.2" y="137.8" transform="rotate(-90 54.2 137.8)">C16</text>
<text x="59.3" y="137.8" transform="rotate(-90 59.3 137.8)">u1</text>
<text x="115.5" y="132.9">QSBT40-7-F</text>
<text x="36.9" y="138">JP14</text>
<text x="45.8" y="139.3">1k</text>
<text x="54.8" y="143.1">470r</text>
<text x="114.8" y="138">DL4</text>
<text x="114.8" y="140.6">GND</text>
<text x="114.8" y="143.1">DL3</text>
<text x="125.2" y="140.6">VCC</text>
<text x="125.3" y="138">DL1</text>
<text x="125.3" y="143.1">DL2</text>
<text x="139" y="141.7" transform="rotate(-90 139 141.7)">+5V</text>
<text x="36.2" y="149.2">PULLUPDWN</text>
<text x="55.2" y="145.6">R11</text>
<text x="120.6" y="148.2">D2</text>
<text x="32.9" y="153.2" transform="rotate(-90 32.9 153.2)">+5V</text>
<text x="36.9" y="154.5">JP19</text>
<text x="45" y="153.8">R24</text>
<text x="45.8" y="155.8">1k</text>
<text x="54.2" y="154.3" transform="rotate(-90 54.2 154.3)">C17</text>
<text x="59.3" y="154.3" transform="rotate(-90 59.3 154.3)">u1</text>
<text x="114.8" y="155.8">DL4</text>
<text x="115.5" y="150.7">QSBT40-7-F</text>
<text x="125.3" y="155.8">DL1</text>
<text x="54.8" y="159.6">470r</text>
<text x="114.8" y="158.3">GND</text>
<text x="114.8" y="160.9">DL3</text>
<text x="125.2" y="158.3">VCC</text>
<text x="125.3" y="160.9">DL2</text>
<text x="139" y="159.5" transform="rotate(-90 139 159.5)">+5V</text>
<text x="55.2" y="162.2">R82</text>
<text x="120.6" y="166">D3</text>
<text x="114.8" y="173.6">DL4</text>
<text x="115.5" y="168.5">QSBT40-7-F</text>
<text x="125.3" y="173.6">DL1</text>
<text x="114.8" y="176.1">GND</text>
<text x="114.8" y="178.7">DL3</text>
<text x="125.2" y="176.1">VCC</text>
<text x="125.3" y="178.7">DL2</text>
<text x="139" y="177.3" transform="rotate(-90 139 177.3)">+5V</text>
</g>
<g font-size="1.8" fill="#a90000">
<text x="38.7" y="45.5">1</text>
<text x="46.3" y="45.5">3</text>
<text x="103.4" y="45.5">1</text>
<text x="111.1" y="45.5">3</text>
<text x="42.9" y="49" transform="rotate(-90 42.9 49)">2</text>
<text x="107.7" y="49" transform="rotate(-90 107.7 49)">2</text>
<text x="180.9" y="62">3</text>
<text x="193.6" y="62">2</text>
<text x="187.7" y="71.8" transform="rotate(-90 187.7 71.8)">4</text>
<text x="87.4" y="75.6" transform="rotate(-90 87.4 75.6)">2</text>
<text x="90.7" y="72.1">1</text>
<text x="179.6" y="83.6">1</text>
<text x="184.7" y="83.6">2</text>
<text x="171.2" y="86.4" transform="rotate(-90 171.2 86.4)">1</text>
<text x="103.4" y="98.8">1</text>
<text x="111.1" y="98.8">3</text>
<text x="107.7" y="102.3" transform="rotate(-90 107.7 102.3)">2</text>
<text x="37.4" y="134.4">1</text>
<text x="41.7" y="137.9" transform="rotate(-90 41.7 137.9)">2</text>
<text x="45" y="134.4">3</text>
<text x="111.1" y="136.9">1</text>
<text x="131.4" y="136.9">6</text>
<text x="111.1" y="139.4">2</text>
<text x="111.1" y="142">3</text>
<text x="131.4" y="139.4">5</text>
<text x="131.4" y="142">4</text>
<text x="37.4" y="150.9">1</text>
<text x="41.7" y="154.4" transform="rotate(-90 41.7 154.4)">2</text>
<text x="45" y="150.9">3</text>
<text x="111.1" y="154.7">1</text>
<text x="131.4" y="154.7">6</text>
<text x="111.1" y="157.2">2</text>
<text x="111.1" y="159.8">3</text>
<text x="131.4" y="157.2">5</text>
<text x="131.4" y="159.8">4</text>
<text x="111.1" y="172.5">1</text>
<text x="131.4" y="172.5">6</text>
<text x="111.1" y="175">2</text>
<text x="111.1" y="177.5">3</text>
<text x="131.4" y="175">5</text>
<text x="131.4" y="177.5">4</text>
</g>
<text font-size="1.8" fill="#009600" x="110.1" y="81.4" transform="rotate(-90 110.1 81.4)">2k49</text>
<g font-size="1.4" fill="#006464">
<text x="190.1" y="111.2">VDD</text>
<text x="164.8" y="116.3">TEST</text>
<text x="164.8" y="121.4">CLOCK/VPROG</text>
<text x="164.8" y="123.9">DATA_IN</text>
<text x="189.3" y="121.4">VOUT</text>
<text x="164.8" y="126.5">DATA_OUT</text>
<text x="189.9" y="131.5">GND</text>
</g>
<g font-size="1.4" fill="#a90000">
<text x="196.2" y="110.2">5</text>
<text x="160.7" y="115.3">1</text>
<text x="160.7" y="120.4">2</text>
<text x="160.7" y="122.9">3</text>
<text x="160.7" y="125.5">4</text>
<text x="196.2" y="120.4">7</text>
<text x="196.2" y="130.6">8</text>
</g>
</svg>
